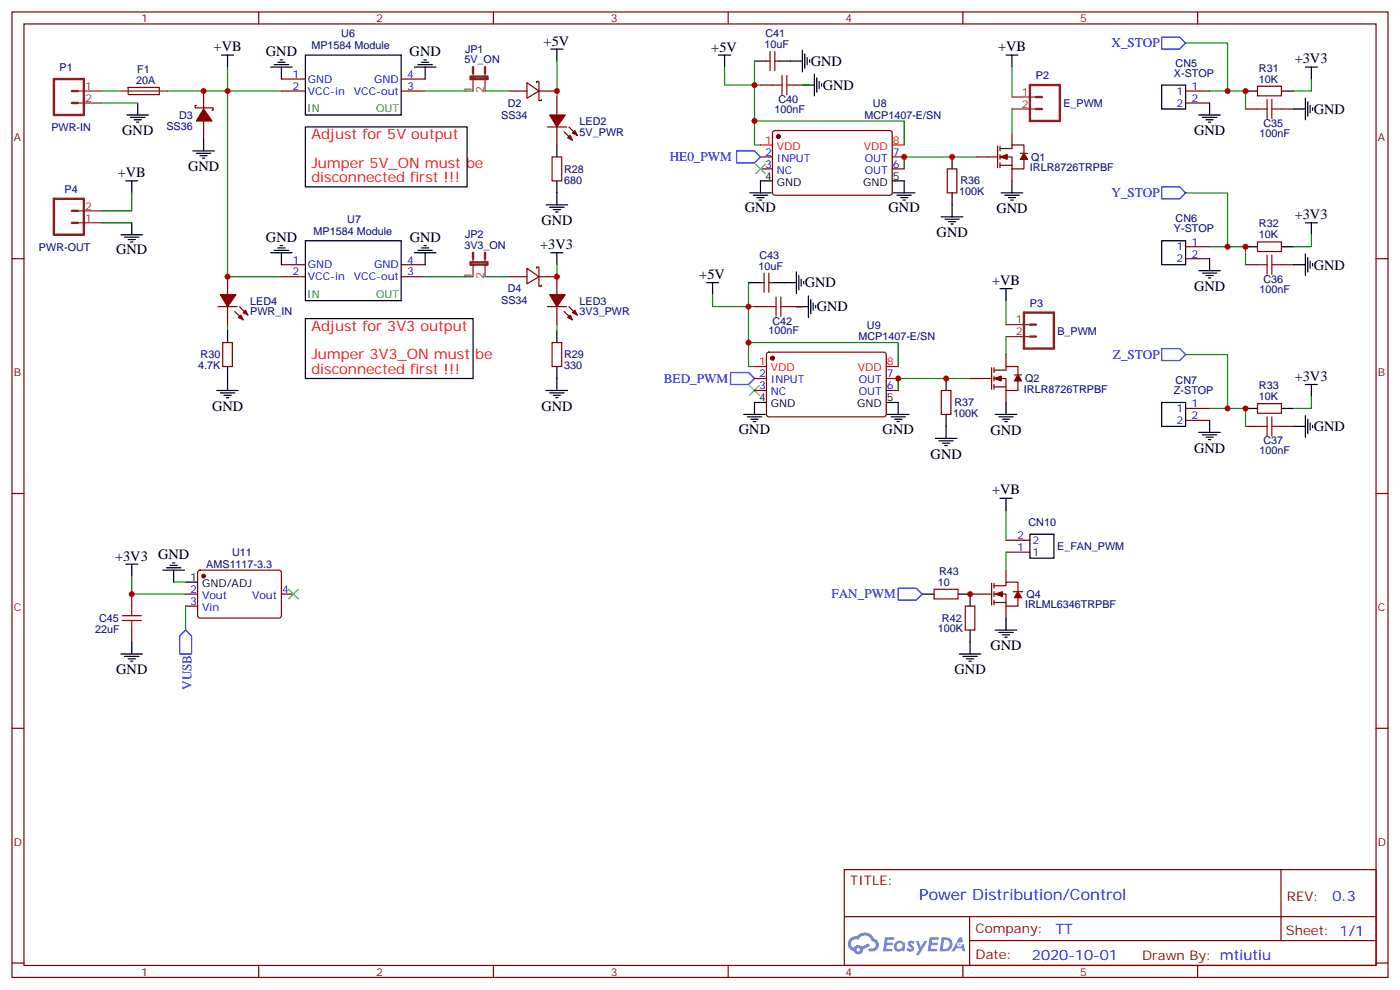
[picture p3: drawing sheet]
<svg xmlns="http://www.w3.org/2000/svg" width="412mm" height="292mm" viewBox="0 0 412 292" stroke-linecap="round" stroke-linejoin="round" font-family="sans-serif">
<g fill="none" stroke="#870000" stroke-width=".35">
<path d="M3.5 3.5h405.4v284.4h-405.4zM7.1 7.1h398.2v277.2h-398.2zM76.2 3.5v3.6M145.3 3.5v3.6M214.5 3.5v3.6M283.6 3.5v3.6M352.8 3.5v3.6M3.5 76.2h3.6M405.3 76.2h3.6M3.5 145.3h3.6M405.3 145.3h3.6M3.5 214.5h3.6"/>
<path d="M405.3 214.5h3.6M248.7 256.1h156.6v28.2h-156.6zM377.3 256.1v20.9M248.7 270h156.5M285.6 277h119.6M285.6 270v14.1M3.5 283.6h3.6M76.2 284.3v3.6M145.3 284.3v3.6M214.5 284.3v3.6M283.6 284.3v3.6M352.8 284.3v3.6"/>
<path d="M405.3 283.6h3.6"/>
</g>
<g fill="#5487ff">
<path d="M267.7 277.3a1.22 1.22 0 0 1 1.7 .3l-.4 .5a.47 .47 0 0 0-.3-.4 .47 .47 0 0 0-.5 .2l.1 .3a1.14 1.14 0 0 1 .8 1.7 1.14 1.14 0 0 1-1.9 0l-.2-.2 .5-.5 .7 .4a.29 .29 0 0 0 .3-.3 .29 .29 0 0 0-.2-.3 1.04 1.04 0 0 1-.6-1.7z"/>
<path d="M260.7 276h2.4l.3 .2-.2 .5-1.8 .1-.1 .8h1.5l.3 .4-.3 .4h-1.6l-.2 1.1h1.7l.2 .3-.2 .3-2.6 .1z"/>
<path d="M273.8 276h2.4l.3 .2-.1 .5-1.8 .1-.2 .8h1.6l.3 .4-.4 .4h-1.6l-.1 1.1h1.7l.2 .3-.2 .3-2.6 .1z"/>
<path d="M282.6 276.1h.7l.3 1.2-.6 .3a.69 .69 0 0 0-1 .3 .69 .69 0 0 0 .4 1 .69 .69 0 0 0 .9-.7l.5-.2 .6 2.2h-.8l-.2-.9h-1.8l-.5 .9h-.8z"/>
<path d="M269.8 277.1h.8l.6 1.8 1.1-1.8h.9l-2.6 4.2h-.8l.9-1.5z"/>
<path d="M277.4 276.1l-.6 4.1h1.3a2.11 2.11 0 0 0 2.5-2.1 2.11 2.11 0 0 0-2.5-2zM278.1 276.8a1.39 1.39 0 0 1 1.7 1.4 1.39 1.39 0 0 1-1.8 1.3h-.3z"/>
<path d="M263.7 277.7a1.54 1.54 0 0 0-.1 2.1 1.54 1.54 0 0 0 2.2 .2l.6 .2 .3-2.3-.2-.2-.4-.1a1.49 1.49 0 0 0-2.4 .1zM264 278.7a.94 .94 0 0 1 1.8 0 .94 .94 0 0 1-1.8 0z"/>
<path d="M250.4 276.4a2.18 2.18 0 0 0 1.1 3.7 1.44 1.44 0 0 0 1.6 1 1.44 1.44 0 0 0 1.2-1.5l2-1-.5-.8-1.9 1a1.47 1.47 0 0 0-2.4 .4 1.39 1.39 0 0 1-.7-1.9 1.39 1.39 0 0 1 2-.5 2.12 2.12 0 0 1 2.2-1.3 2.12 2.12 0 0 1 1.9 1.7 1.14 1.14 0 0 1 1.1 1.4 1.14 1.14 0 0 1-1.7 .8 .43 .43 0 0 0-.5 .3 .43 .43 0 0 0 .4 .5 1.98 1.98 0 0 0 2.5-1.2 1.98 1.98 0 0 0-1.2-2.5 3.1 3.1 0 0 0-5.3-.7l-.9 .1zM252.3 279.7a.55 .55 0 0 1 1.1 0 .55 .55 0 0 1-1.1 0z"/>
<circle cx="282.6" cy="278.1" r=".26"/>
</g>
<g fill="none" stroke="#000" stroke-width=".35">
<path d="M65.3 16.2h3.5M67 16.2v3.6M79.7 19.8h6.4M80.8 19.1h4.2M81.8 18.3h2.2M82.5 17.6h.8M82.9 19.8v3.5M90 16.2h28.2v17.7h-28.2zM122.1 19.8h6.3M123.1 19.1h4.3M124.2 18.3h2.1M124.9 17.6h.7"/>
<path d="M125.2 19.8v3.5M162.3 14.5h3.5M164 14.5v3.5M211.7 16.2h3.5M213.4 16.2v3.6M222.2 18h3.6M229.3 18h7.1M236.4 14.8v6.4M237.1 15.9v4.2M237.8 16.9v2.2M238.5 17.6v.7M296.3 16.2h3.6"/>
<path d="M298.1 16.2v3.6M384.5 19.8h3.6M386.3 19.8v3.5M37.4 33.9h6.3M38.5 34.6h4.2M39.5 35.3h2.1M40.2 36h.7M40.6 30.3v3.6M90 37.4h47.6v17.6h-47.6zM236.4 25h3.5M239.9 21.9v6.3M240.6 22.9v4.3"/>
<path d="M241.3 24v2.1M242 24.7v.7M342.2 25h7v7.1h-7zM353.1 33.9h6.4M354.2 34.6h4.2M355.2 35.3h2.2M356 36h.7M356.3 30.3v3.6M366.9 26.8h3.5M377.5 26.8h3.5M381 32.1h3.5M384.5 28.9v6.4"/>
<path d="M385.2 30v4.2M385.9 31v2.2M386.6 31.8v.7M37 53.3h3.6M38.8 53.3v3.5M56.8 44.5h6.3M57.9 45.2h4.2M58.9 45.9h2.1M59.6 46.6h.7M60 40.9v3.6M164 42.7v3.5M164 53.3v7"/>
<path d="M220.8 56.8h6.4M221.9 57.5h4.2M223 58.2h2.1M223.7 58.9h.7M227.5 53.3h-3.5v3.5M262.8 53.3h3.5v3.5M263.2 56.8h6.3M264.2 57.5h4.3M265.3 58.2h2.1M266 58.9h.7M280.5 46.2v3.5M280.5 56.8v7.1"/>
<path d="M294.9 56.8h6.4M296 57.5h4.2M297 58.2h2.2M297.7 58.9h.7M298.1 53.3v3.5M35.6 69.1h6.4M36.7 69.9h4.2M37.7 70.6h2.2M38.5 71.3h.7M38.8 65.6v3.5M79.7 74.4h6.4M80.8 73.7h4.2"/>
<path d="M81.8 73h2.2M82.5 72.3h.8M82.9 74.4v3.6M90 70.9h28.2v17.6h-28.2zM122.1 74.4h6.3M123.1 73.7h4.3M124.2 73h2.1M124.9 72.3h.7M125.2 74.4v3.6M160.9 60.3h6.3M161.9 61h4.3M162.3 74.4h3.5"/>
<path d="M163 61.7h2.1M163.7 62.4h.7M164 74.4v3.6M277.3 63.9h6.3M278.3 64.6h4.3M279.4 65.3h2.1M280.1 66h.7M342.2 70.9h7v7.1h-7zM353.1 79.7h6.4M356.3 76.2v3.5M366.9 72.7h3.5M377.5 72.7h3.5"/>
<path d="M381 78h3.5M384.5 74.8v6.3M384.5 65.6h3.6M385.2 75.8v4.3M385.9 76.9v2.1M386.3 65.6v3.5M386.6 77.6v.7M67 97.4v3.5M90 93.8h49.3v17.7h-49.3zM164 97.4v3.5M208.1 83.3h3.6M209.9 83.3v3.5"/>
<path d="M220.5 83.3h3.5M227.5 83.3h7.1M234.6 90.3h3.5M234.6 80.1v6.3M235.3 81.1v4.3M236 82.2v2.1M236.7 82.9v.7M238.1 87.1v6.4M238.8 88.2v4.2M239.5 89.3v2.1M240.2 90v.7M294.6 85h3.5"/>
<path d="M296.3 85v3.5M354.2 80.4h4.2M355.2 81.1h2.2M356 81.8h.7M63.9 115h6.3M64.9 115.7h4.2M66 116.4h2.1M66.7 117.1h.7M67 108v7M160.9 115h6.3M161.9 115.7h4.3M163 116.4h2.1"/>
<path d="M163.7 117.1h.7M164 108v7M225.8 118.5h-3.6v3.6M261.1 118.5h3.5v3.6M278.7 111.5v3.5M296.3 118.5v3.6M342.2 118.5h7v7.1h-7zM384.5 113.2h3.6M386.3 113.2v3.6M219.1 122.1h6.3M220.1 122.8h4.3M221.2 123.5h2.1"/>
<path d="M221.9 124.2h.7M261.4 122.1h6.4M262.5 122.8h4.2M263.5 123.5h2.1M264.2 124.2h.7M275.5 129.1h6.4M276.6 129.8h4.2M277.6 130.5h2.2M278.3 131.2h.7M278.7 122.1v7M293.2 122.1h6.3M294.2 122.8h4.2"/>
<path d="M295.3 123.5h2.1M296 124.2h.7M353.1 127.4h6.4M354.2 128.1h4.2M355.2 128.8h2.2M356 129.5h.7M356.3 123.8v3.6M366.9 120.3h3.5M377.5 120.3h3.5M381 125.6h3.5M384.5 122.4v6.4M385.2 123.5v4.2"/>
<path d="M385.9 124.5v2.1M386.6 125.2v.7M294.6 146.8h3.5M296.3 146.8v3.5M303.4 157.3h7v7.1h-7zM37 166.2h3.6M38.8 166.2v3.5M48 167.9h6.3M49 167.2h4.3M50.1 166.5h2.1M50.8 165.8h.7M51.2 167.9v3.5"/>
<path d="M54.7 171.4h3.5M271.6 175h3.6M282.2 175h3.6v3.5M35.6 192.6h6.4M36.7 193.3h4.2M37.7 194h2.2M38.5 194.7h.7M38.8 189.1v3.5M282.6 192.6h6.3M283.6 193.3h4.3M284.7 194h2.1M285.4 194.7h.7"/>
<path d="M285.8 185.6v7M293.2 185.6h6.3M294.2 186.3h4.2M295.3 187h2.1M296 187.7h.7M296.3 182v3.6"/>
</g>
<g fill="none" stroke="#870000" stroke-width=".35">
<path d="M225.8 18h1M226.8 15.2v5.6M228.2 15.2v5.6M228.2 18h1.1M37.8 25.8h9.1v2l-9.1 .1zM57.9 31h-.4v.8h5.3v.7h-.4M60 26.8v5.3M60 35.6v5.3M82.9 26.8h7.1M82.9 23.3h7.1M118.2 26.8h7M118.2 23.3h7"/>
<path d="M149.9 26.8h5.3M155.2 24.3l3.5 2.5-3.5 2.1zM158 24.3v-.3h.7v2.8M158.7 26.8v2.8h.8v-.3M158.7 26.8h5.3M161.2 37.4h5.7M164 28.6v5.3M164 37.4v5.3M166.2 38.8l2.4 2.5M167.6 37.4l2.4 2.5M224 25h3.5M227.8 38.7l.4-.2h34.2l.4 .7v17.9l-.7 .4-34.1-.1-.5-.6v-17.6z"/>
<path d="M234.6 25h3.5M298.1 39.2v3.5M349.2 26.8h7.1M349.2 30.3h7.1M366.9 32.1h3.5M370.4 25.4h7.1v2.8h-7.1zM377.5 32.1h3.5M162.6 46.2h2.9v7.1h-2.9zM224 46.2h3.5M224 49.7h3.5M262.8 46.2h3.5M262.8 49.7h3.5"/>
<path d="M279 49.7h2.9v7.1h-2.9zM287.5 46.2h6.4M293.9 43v6.4M294.6 43.7h3.5v-1h3.5v2.5M294.6 46.2h3.5v3.5M294.6 48.7h3.5M294.6 43v1.5M294.6 45.5v1.4M294.6 48v1.4M298.1 49.7v3.6M300.6 45.2h2.1M301.6 46.9v2.8h-3.5"/>
<path d="M82.9 78h7.1M118.2 78h7M155.2 79l3.5 2.5-3.5 2.1zM158 79v-.3h.7v2.8M349.2 72.7h7.1M349.2 76.2h7.1M366.9 78h3.5M370.4 71.3h7.1v2.8h-7.1zM377.5 78h3.5M64.2 90.3h5.6M67 81.5v5.3M67 90.3v5.3"/>
<path d="M69.1 91.7l2.5 2.5M70.6 90.3l2.4 2.5M82.9 81.5h7.1M118.2 81.5h7M149.9 81.5h5.3M158.7 81.5v2.8h.8v-.3M158.7 81.5h5.3v5.3M161.2 90.3h5.7M164 90.3v5.3M166.2 91.7l2.4 2.5M167.6 90.3l2.4 2.5M222.2 90.3h3.6"/>
<path d="M224 83.3h1.1M225.1 80.4v5.7M226.5 80.4v5.7M226.5 83.3h1M232.8 90.3h3.6M65.6 100.9h2.8v7.1h-2.8zM162.6 100.9h2.9v7.1h-2.9zM222.2 111.5h3.6M222.2 115h3.6M226 103.9l.5-.2 34.1 .1 .5 .6-.1 17.9-.7 .5-34.1-.1-.4-.6v-17.7zM261.1 111.5h3.5M261.1 115h3.5"/>
<path d="M277.3 115h2.8v7.1h-2.8zM285.8 111.5h6.3M292.1 108.3v6.4M292.8 109h3.5v-1h3.6v2.4M292.8 111.5h3.5v3.5M292.8 113.9h3.5M292.8 108.3v1.4M292.8 110.8v1.4M292.8 113.2v1.5M296.3 104.4v3.6M296.3 115v3.5M298.8 110.4h2.1"/>
<path d="M299.9 112.2v2.8h-3.6M370.4 118.9h7.1v2.8h-7.1zM349.2 120.3h7.1M349.2 123.8h7.1M366.9 125.6h3.5M377.5 125.6h3.5M296.3 159.1h7.1M38.8 175v3.5M54.7 175h3.5M54.7 178.5h3.5M58.4 168.1l.5-.2 23.6 .1 .4 .6-.1 13-.6 .4h-23.6l-.4-.7v-12.7zM82.9 175h3.5"/>
<path d="M275.2 173.6h7v2.8h-7zM284.3 178.5h2.9v7.1h-2.9zM285.8 175h6.3M292.1 171.8v6.4M292.8 172.5h3.5v-1.1h3.6v2.9M292.8 175h3.5v3.5h3.6v-2.5M292.8 171.8v1.4M292.8 174.3v1.4M292.8 176.7v1.5M292.8 177.4h3.5M296.3 167.9v3.5M296.3 178.5v3.5"/>
<path d="M296.3 162.6h7.1M298.4 174.3h2.9M38.8 185.6v3.5"/>
</g>
<g fill="none" stroke="#008700" stroke-width=".35">
<path d="M67 19.8v61.7h15.9M164 18v10.6M213.4 19.8v5.2h10.6M222.2 18v24.7h1.8M298.1 19.8v8.8M349.2 12.7h12.4v14.1M30 26.8h5.3M30 30.3h10.6M49.4 26.8h33.5M125.2 26.8h14.1M142.9 26.8h7M222.2 35.6h44.1v7.1"/>
<path d="M236.4 25h1.7M298.1 32.1v7.1M356.3 26.8h10.6v5.3M386.3 23.3v3.5h-5.3M38.8 56.8v5.3h-8.8M287.5 46.2h-21.2v3.5M349.2 56.8h12.4v15.9M30 65.6h8.8M164 78v3.5M356.3 72.7h10.6v5.3M386.3 69.1v3.6h-5.3M67 95.6v1.8"/>
<path d="M125.2 81.5h14.1M142.9 81.5h7M164 95.6v1.8M209.9 86.8v3.5h12.3M220.5 83.3v24.7h1.7M234.6 90.3h1.8M296.3 88.5v7.1M296.3 99.1v5.3M220.5 100.9h44.1v7.1M285.8 111.5h-21.2v3.5M349.2 104.4h12.4v15.9M386.3 116.8v3.5h-5.3"/>
<path d="M356.3 120.3h10.6v5.3M296.3 150.3v8.8M38.8 169.7v5.3h15.9M51.2 171.4h3.5M54.7 178.5v7.1M296.3 162.6v5.3"/>
</g>
<g fill="none" stroke="#8c2424" stroke-width=".35">
<path d="M22.9 26.8h7.1M22.9 30.3h7.1M35.3 26.8h14.1M139.3 21.5v5.3M142.9 21.5v5.3M298.1 28.6h7.1M298.1 32.1h7.1M22.9 65.6h7.1M22.9 62.1h7.1M139.3 76.2v5.3M142.9 76.2v5.3M296.3 95.6h7.1"/>
<path d="M296.3 99.1h7.1"/>
</g>
<g fill="none" stroke="#8c2424" stroke-width=".71">
<path d="M139.3 19.8v1.7M142.9 19.8v1.7M15.9 23.3h8.8v10.6h-8.8zM21.2 30.3h1.7M21.2 26.8h1.7M138.6 22.6h5v.7h-5zM303.4 25h8.8v10.6h-8.8zM305.2 32.1h1.7M305.2 28.6h1.7M15.9 58.6h8.8v10.5h-8.8zM21.2 62.1h1.7M21.2 65.6h1.7"/>
<path d="M138.6 77.3h5v.7h-5zM139.3 74.4v1.8M142.9 74.4v1.8M301.6 92.1h8.8v10.6h-8.8zM303.4 99.1h1.8M303.4 95.6h1.8"/>
</g>
<g fill="none" stroke="#a10000" stroke-width=".35">
<path d="M227.5 25h2.9M230.4 22.2v5.7M231.8 25h2.8M231.8 22.2v5.7M370.4 32.1h2.8M373.2 29.3v5.6M374.6 32.1h2.9M374.6 29.3v5.6M370.4 78h2.8M373.2 75.1v5.7M374.6 75.1v5.7M374.6 78h2.9"/>
<path d="M225.8 90.3h2.8M228.6 87.5v5.6M230 90.3h2.8M230 87.5v5.6M370.4 125.6h2.8M373.2 122.8v5.6M374.6 122.8v5.6M374.6 125.6h2.9M38.8 178.5v2.8M36 182.7h5.6M36 181.3h5.6M38.8 182.7v2.9"/>
</g>
<path d="M342.2 10.9h5.3l1.7 1.8-1.7 1.8h-5.3zM217 44.5h5.2l1.8 1.7-1.8 1.8h-5.2zM342.2 55h5.3l1.7 1.8-1.7 1.8h-5.3zM215.2 109.7h5.3l1.7 1.8-1.7 1.7h-5.3zM342.2 102.7h5.3l1.7 1.7-1.7 1.8h-5.3zM264.6 173.2h5.3l1.7 1.8-1.7 1.7h-5.3zM52.9 187.3l1.8-1.7 1.7 1.7v5.3h-3.5z" fill="none" stroke="#00f" stroke-width=".35"/>
<g fill="#870000" stroke="#870000" stroke-width=".35">
<path d="M294.6 46.2l2.1-.7v1.4z"/>
<path d="M301.6 45.2l1.1 1.7h-2.1z"/>
<path d="M292.8 111.5l2.1-.7v1.4z"/>
<path d="M299.9 110.4l1 1.8h-2.1z"/>
<path d="M293.2 175l2.1-.7v1.4z"/>
<path d="M299.9 174.3l1 1.7h-2.1z"/>
<path d="M70.2 93.5l.7-.7 .7 1.4z"/>
<path d="M71.6 92.1l.7-.7 .7 1.4z"/>
<path d="M64.9 86.8h4.6l-2.5 3.5z"/>
<path d="M167.2 93.5l.7-.7 .7 1.4z"/>
<path d="M168.6 92.1l.7-.7 .7 1.4z"/>
<path d="M161.9 86.8h4.6l-2.5 3.5z"/>
<path d="M167.2 40.6l.7-.7 .7 1.4z"/>
<path d="M169.3 38.5l.7 1.4-1.4-.7z"/>
<path d="M161.9 33.9h4.6l-2.5 3.5z"/>
<path d="M60 32.1l2.4 3.5h-4.5z"/>
<circle cx="229.3" cy="40.2" r=".53"/>
<circle cx="227.5" cy="105.5" r=".53"/>
<circle cx="60" cy="169.7" r=".53"/>
</g>
<path d="M224 42.7h3.5M262.8 42.7h3.5M222.2 108h3.6M261.1 108h3.5" fill="none" stroke="#f00" stroke-width=".35"/>
<path d="M222.6 48.3l2.8 2.9M225.4 48.3l-2.8 2.9M220.8 113.6l2.9 2.8M223.7 113.6l-2.9 2.8M85 173.6l2.8 2.8M87.8 173.6l-2.8 2.8" fill="none" stroke="#3c3" stroke-width=".35"/>
<g fill="#c00">
<circle cx="67" cy="26.8" r=".88"/>
<circle cx="366.9" cy="26.8" r=".88"/>
<circle cx="366.9" cy="72.7" r=".88"/>
<circle cx="366.9" cy="120.3" r=".88"/>
<circle cx="361.6" cy="26.8" r=".88"/>
<circle cx="361.6" cy="72.7" r=".88"/>
<circle cx="361.6" cy="120.3" r=".88"/>
<circle cx="222.3" cy="25" r=".88"/>
<circle cx="266.3" cy="46.2" r=".88"/>
<circle cx="222.3" cy="35.6" r=".88"/>
<circle cx="280.5" cy="46.2" r=".88"/>
<circle cx="278.7" cy="111.5" r=".88"/>
<circle cx="220.5" cy="100.9" r=".88"/>
<circle cx="264.6" cy="111.5" r=".88"/>
<circle cx="220.5" cy="90.3" r=".88"/>
<circle cx="285.8" cy="175" r=".88"/>
<circle cx="67" cy="81.5" r=".88"/>
<circle cx="60" cy="26.8" r=".88"/>
<circle cx="164" cy="26.8" r=".88"/>
<circle cx="164" cy="81.5" r=".88"/>
<circle cx="38.8" cy="175" r=".88"/>
</g>
<text font-size="4.6" fill="#00f" x="270.8" y="265.1">Power Distribution/Control</text>
<g font-size="4.2">
<text x="62.9" y="15">+VB</text>
<text x="78.3" y="16.5">GND</text>
<text x="120.7" y="16.5">GND</text>
<text x="160.1" y="13.4">+5V</text>
<text x="209.5" y="15.2">+5V</text>
<text x="294" y="15">+VB</text>
<text x="238.8" y="19.4">GND</text>
<text x="381.4" y="18.7">+3V3</text>
<text x="242.4" y="26.5">GND</text>
<text x="387" y="33.5">GND</text>
<text x="36" y="39.9">GND</text>
<text x="351.8" y="39.9">GND</text>
<text x="34.7" y="52.1">+VB</text>
<text x="55.4" y="50.4">GND</text>
<text x="219.4" y="62.4">GND</text>
<text x="261.8" y="62.4">GND</text>
<text x="293.5" y="62.8">GND</text>
<text x="381.4" y="64.6">+3V3</text>
<text x="78.3" y="71.3">GND</text>
<text x="120.7" y="71.3">GND</text>
<text x="159.5" y="66.3">GND</text>
<text x="275.9" y="69.9">GND</text>
<text x="34.2" y="74.8">GND</text>
<text x="159.1" y="73.4">+3V3</text>
<text x="206" y="82.2">+5V</text>
<text x="292.2" y="83.8">+VB</text>
<text x="387" y="79.4">GND</text>
<text x="237.1" y="84.7">GND</text>
<text x="351.8" y="85.7">GND</text>
<text x="240.6" y="91.7">GND</text>
<text x="381.4" y="112.2">+3V3</text>
<text x="62.4" y="121.1">GND</text>
<text x="159.5" y="121">GND</text>
<text x="217.7" y="127.7">GND</text>
<text x="260" y="127.7">GND</text>
<text x="291.8" y="128.1">GND</text>
<text x="387" y="127">GND</text>
<text x="274.1" y="135.1">GND</text>
<text x="351.8" y="133.3">GND</text>
<text x="292.2" y="145.6">+VB</text>
<text x="33.9" y="165.1">+3V3</text>
<text x="46.6" y="164.7">GND</text>
<text x="291.8" y="191.6">GND</text>
<text x="34.3" y="198.6">GND</text>
<text x="281.2" y="198.6">GND</text>
</g>
<g font-size="4.2" fill="#f00">
<text x="91.7" y="40.9">Adjust for 5V output</text>
<text x="91.7" y="49.4">Jumper 5V_ON must be</text>
<text x="91.7" y="53.6">disconnected first !!!</text>
<text x="91.7" y="97.4">Adjust for 3V3 output</text>
<text x="91.7" y="105.8">Jumper 3V3_ON must be</text>
<text x="91.7" y="110.1">disconnected first !!!</text>
</g>
<g font-size="4.2" fill="#00f">
<text x="392.5" y="265.4">0.3</text>
<text x="310.9" y="274.9">TT</text>
<text x="304" y="282.7">2020-10-01</text>
</g>
<g font-size="3.9" fill="#00f">
<text x="327.4" y="13.9">X_STOP</text>
<text x="197.3" y="47.4">HE0_PWM</text>
<text x="327.4" y="58">Y_STOP</text>
<text x="327.8" y="105.7">Z_STOP</text>
<text x="195.5" y="112.7">BED_PWM</text>
<text x="244.9" y="176.2">FAN_PWM</text>
<text x="56.4" y="203.2" transform="rotate(-90 56.4 203.2)">VUSB</text>
</g>
<g font-size="3.9" fill="#800">
<text x="250.5" y="260.7">TITLE:</text>
<text x="379.1" y="265.4">REV:</text>
<text x="287.4" y="274.9">Company:</text>
<text x="378.7" y="275.5">Sheet: 1/1</text>
<text x="287.4" y="282.6">Date:</text>
<text x="336.4" y="282.7">Drawn By: mtiutiu</text>
</g>
<g font-size="3.2" fill="#800">
<text x="41.6" y="6.5">1</text>
<text x="110.8" y="6.5">2</text>
<text x="179.9" y="6.5">3</text>
<text x="249.1" y="6.5">4</text>
<text x="318.2" y="6.5">5</text>
<text x="4.1" y="41.6">A</text>
<text x="405.9" y="41.6">A</text>
<text x="4.1" y="110.8">B</text>
<text x="405.9" y="110.8">B</text>
<text x="4.1" y="179.9">C</text>
<text x="405.9" y="179.9">C</text>
<text x="4.1" y="249.1">D</text>
<text x="405.9" y="249.1">D</text>
<text x="41.6" y="287.3">1</text>
<text x="110.8" y="287.3">2</text>
<text x="179.9" y="287.3">3</text>
<text x="249.1" y="287.3">4</text>
<text x="318.2" y="287.3">5</text>
</g>
<g font-size="3.2" fill="#000080">
<text x="100.5" y="10.9">U6</text>
<text x="225.5" y="10.9">C41</text>
<text x="91.7" y="14.5">MP1584 Module</text>
<text x="137" y="15.5">JP1</text>
<text x="225.2" y="14.1">10uF</text>
<text x="17.5" y="20.9">P1</text>
<text x="40.4" y="21.5">F1</text>
<text x="136.8" y="18.7">5V_ON</text>
<text x="305.2" y="23.3">P2</text>
<text x="345.8" y="22.6">X-STOP</text>
<text x="346.3" y="19.6">CN5</text>
<text x="370.8" y="21.1">R31</text>
<text x="40.1" y="24.7">20A</text>
<text x="370.8" y="24.3">10K</text>
<text x="52.7" y="35">D3</text>
<text x="147.7" y="35">SS34</text>
<text x="149.6" y="31.5">D2</text>
<text x="228.1" y="33.2">100nF</text>
<text x="229.3" y="30.3">C40</text>
<text x="254.6" y="35">MCP1407-E/SN</text>
<text x="257.1" y="31.5">U8</text>
<text x="313.2" y="31.5">E_PWM</text>
<text x="15.1" y="38.5">PWR-IN</text>
<text x="49" y="38.2">SS36</text>
<text x="170.7" y="40">5V_PWR</text>
<text x="170.7" y="36.8">LED2</text>
<text x="371" y="40.3">100nF</text>
<text x="372.2" y="37.4">C35</text>
<text x="303.7" y="47.3">Q1</text>
<text x="166.2" y="50.9">R28</text>
<text x="303.4" y="50.4">IRLR8726TRPBF</text>
<text x="19" y="56.8">P4</text>
<text x="166.2" y="54.1">680</text>
<text x="282.6" y="57.5">100K</text>
<text x="282.9" y="54.3">R36</text>
<text x="102.3" y="65.6">U7</text>
<text x="346.3" y="65.5">CN6</text>
<text x="92.4" y="69.3">MP1584 Module</text>
<text x="137" y="70.2">JP2</text>
<text x="345.8" y="68.4">Y-STOP</text>
<text x="370.8" y="70.2">10K</text>
<text x="370.8" y="67">R32</text>
<text x="11.5" y="73.8">PWR-OUT</text>
<text x="136.8" y="73.4">3V3_ON</text>
<text x="223.7" y="76.2">C43</text>
<text x="223.5" y="79.4">10uF</text>
<text x="372.2" y="83.3">C36</text>
<text x="73.7" y="89.7">LED4</text>
<text x="147.7" y="89.7">SS34</text>
<text x="149.6" y="86.1">D4</text>
<text x="170.7" y="89.7">LED3</text>
<text x="371" y="86.2">100nF</text>
<text x="73.7" y="92.9">PWR_IN</text>
<text x="170.7" y="92.9">3V3_PWR</text>
<text x="227.5" y="95.6">C42</text>
<text x="303.4" y="90.3">P3</text>
<text x="226.4" y="98.5">100nF</text>
<text x="252.9" y="100.3">MCP1407-E/SN</text>
<text x="255.4" y="96.7">U9</text>
<text x="311.5" y="98.5">B_PWM</text>
<text x="59.1" y="105.6">R30</text>
<text x="166.2" y="105.6">R29</text>
<text x="58.4" y="108.8">4.7K</text>
<text x="166.2" y="108.7">330</text>
<text x="302" y="112.5">Q2</text>
<text x="346.3" y="113.1">CN7</text>
<text x="281.2" y="119.6">R37</text>
<text x="301.6" y="115.7">IRLR8726TRPBF</text>
<text x="345.8" y="116.1">Z-STOP</text>
<text x="370.8" y="117.8">10K</text>
<text x="370.8" y="114.6">R33</text>
<text x="280.8" y="122.8">100K</text>
<text x="372.2" y="130.9">C37</text>
<text x="371" y="133.8">100nF</text>
<text x="302.9" y="155">CN10</text>
<text x="60.8" y="167.3">AMS1117-3.3</text>
<text x="68.4" y="163.6">U11</text>
<text x="311.4" y="162">E_FAN_PWM</text>
<text x="276.3" y="172.5">10</text>
<text x="276.6" y="169.3">R43</text>
<text x="302" y="179.2">IRLML6346TRPBF</text>
<text x="302.3" y="176">Q4</text>
<text x="29.2" y="183.2">C45</text>
<text x="277.5" y="183.1">R42</text>
<text x="28" y="186.4">22uF</text>
<text x="276.2" y="186.3">100K</text>
</g>
<g font-size="3.2" fill="#00f">
<text x="86.2" y="22.9">1</text>
<text x="119.9" y="22.9">4</text>
<text x="86.2" y="26.5">2</text>
<text x="90.7" y="27.9">VCC-in</text>
<text x="90.7" y="24.3">GND</text>
<text x="104.2" y="27.9">VCC-out</text>
<text x="110.2" y="24.3">GND</text>
<text x="119.9" y="26.5">3</text>
<text x="346.5" y="27.9">1</text>
<text x="351" y="26.5">1</text>
<text x="351" y="30">2</text>
<text x="346.5" y="31.4">2</text>
<text x="225.3" y="45.9">2</text>
<text x="228.8" y="47.6">INPUT</text>
<text x="254.7" y="47.6">OUT</text>
<text x="263" y="45.9">7</text>
<text x="225.3" y="49.4">3</text>
<text x="228.8" y="51.2">NC</text>
<text x="254.7" y="51.2">OUT</text>
<text x="263" y="49.4">6</text>
<text x="86.2" y="77.6">1</text>
<text x="119.9" y="77.6">4</text>
<text x="346.5" y="73.7">1</text>
<text x="346.5" y="77.3">2</text>
<text x="351" y="72.3">1</text>
<text x="351" y="75.8">2</text>
<text x="86.2" y="81.1">2</text>
<text x="90.7" y="82.6">VCC-in</text>
<text x="90.7" y="79">GND</text>
<text x="104.2" y="82.6">VCC-out</text>
<text x="110.2" y="79">GND</text>
<text x="119.9" y="81.1">3</text>
<text x="223.6" y="111.1">2</text>
<text x="227.1" y="112.9">INPUT</text>
<text x="253" y="112.9">OUT</text>
<text x="261.2" y="111.1">7</text>
<text x="223.6" y="114.7">3</text>
<text x="227.1" y="116.4">NC</text>
<text x="253" y="116.4">OUT</text>
<text x="261.2" y="114.7">6</text>
<text x="351" y="119.9">1</text>
<text x="346.5" y="121.4">1</text>
<text x="346.5" y="124.9">2</text>
<text x="351" y="123.5">2</text>
<text x="299.6" y="158.8">2</text>
<text x="304.1" y="160.2">2</text>
<text x="299.6" y="162.3">1</text>
<text x="304.1" y="163.7">1</text>
<text x="56" y="174.6">2</text>
<text x="56" y="178.2">3</text>
<text x="59.5" y="176.4">Vout</text>
<text x="59.5" y="179.9">Vin</text>
<text x="74.2" y="176.4">Vout</text>
<text x="83.1" y="174.6">4</text>
</g>
<g font-size="3.2" fill="#8d2323">
<text x="25" y="26.5">1</text>
<text x="25" y="30">2</text>
<text x="139" y="27.4" transform="rotate(-90 139 27.4)">1</text>
<text x="142.5" y="27.4" transform="rotate(-90 142.5 27.4)">2</text>
<text x="301" y="28.2">1</text>
<text x="301" y="31.8">2</text>
<text x="25" y="65.3">1</text>
<text x="25" y="61.7">2</text>
<text x="139" y="82.1" transform="rotate(-90 139 82.1)">1</text>
<text x="142.5" y="82.1" transform="rotate(-90 142.5 82.1)">2</text>
<text x="299.3" y="95.2">1</text>
<text x="299.3" y="98.8">2</text>
</g>
<g font-size="3.2" fill="#008000">
<text x="90.5" y="33.1">IN</text>
<text x="110.8" y="33.1">OUT</text>
<text x="90.5" y="87.8">IN</text>
<text x="110.8" y="87.8">OUT</text>
</g>
<g font-size="3.2" fill="#f00">
<text x="225.3" y="42.3">1</text>
<text x="228.8" y="44.1">VDD</text>
<text x="254.5" y="44.1">VDD</text>
<text x="263" y="42.3">8</text>
<text x="223.6" y="107.6">1</text>
<text x="261.2" y="107.6">8</text>
<text x="227.1" y="109.4">VDD</text>
<text x="252.7" y="109.4">VDD</text>
</g>
<g font-size="3.2">
<text x="225.3" y="52.9">4</text>
<text x="263" y="52.9">5</text>
<text x="228.8" y="54.7">GND</text>
<text x="254.2" y="54.7">GND</text>
<text x="223.6" y="118.2">4</text>
<text x="227.1" y="119.9">GND</text>
<text x="252.5" y="119.9">GND</text>
<text x="261.2" y="118.2">5</text>
<text x="56" y="171.1">1</text>
<text x="59.5" y="172.9">GND/ADJ</text>
</g>
</svg>
